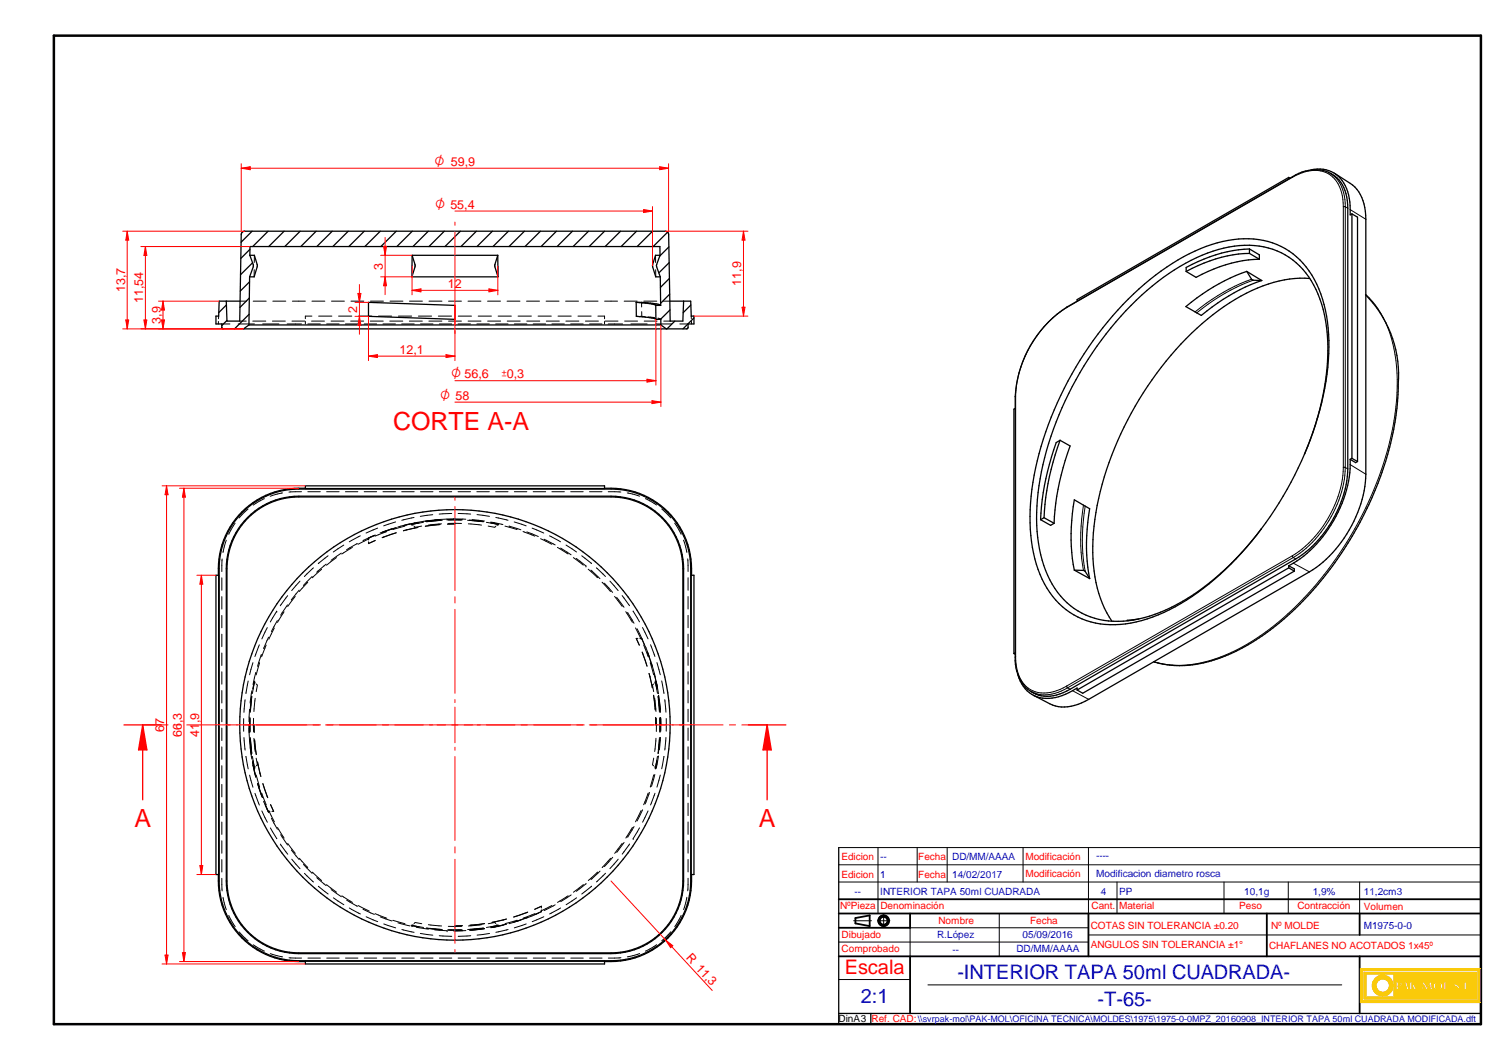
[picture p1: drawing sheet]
<svg xmlns="http://www.w3.org/2000/svg" width="420mm" height="297mm" viewBox="0 0 420 297" stroke-linecap="round" stroke-linejoin="round" font-family="sans-serif">
<path d="M15.1 10h400v277h-400z" fill="none" stroke="#000" stroke-width=".7"/>
<g fill="none" stroke="#000" stroke-width=".51">
<path d="M235.1 260h20M235.1 252h180M235.1 256h180M239.8 257.3v1.5M243.8 256.5v3M355.1 256v12M235.1 268h180M381.1 268v16"/>
<circle cx="247.7" cy="258" r="1.13"/>
<circle cx="247.7" cy="258" r="1.5"/>
</g>
<path d="M235.1 237.5v49.5h180v-49.5M235.1 284h180M244.1 284v3" fill="none" stroke="#000" stroke-width=".36"/>
<g fill="none" stroke="#000" stroke-width=".28">
<path d="M246.1 237.5v18.5M239.3 258h5M245.9 258h3.5M247.7 256.3v3.5M255.1 260v8M280.1 256v12M313.1 247.2v8.8M343.1 247.2v8.8M361.1 247.2v8.8M381.1 247.2v8.8M235.1 274.5h20M235.1 264h70"/>
<path d="M260.1 276h116"/>
</g>
<g fill="#faca0a">
<path d="M381.3 271.4v9.5h33.5v-9.5zM381.8 271.9h32.5v8.5h-32.5z" fill-rule="evenodd"/>
<path d="M382.3 272.5v7.4h31.5v-7.4zM409.2 277.1a.3 .3 0 0 1 .6 0 .3 .3 0 0 1-.6 0zM410.4 275.1h.6v2h.9v.2h-1.5zM412.2 277.1a.3 .3 0 0 1 .6 0 .3 .3 0 0 1-.6 0zM382.9 273h7.9v6.4h-7.9zM391.3 275.1h1.2a.66 .66 0 0 1 .6 .8 .66 .66 0 0 1-.9 .5h-.3v.9h-.6zM393.7 275.1h.6l.6 2.2h-.6l-.1-.4h-.7l-.2 .4h-.2zM395.1 275.1h.7v1l.7-1h.3l-.5 .7 .8 1.5h-.7l-.5-.9-.1 .9h-.7zM397.2 276h.9v.3h-.9zM398.9 275.1h.3l.8 1.5 .8-1.5h.4l.3 2.2h-.7l-.1-1.3-.7 1.4h-.3l-.7-1.4-.1 1.3h-.4zM401.7 276.3a1.3 1.3 0 0 1 2.6 0 1.3 1.3 0 0 1-2.6 0zM404.7 275.1h.6v2h.9v.2h-1.5zM407.6 275.4a.78 .78 0 0 1 .8-.3 .78 .78 0 0 1 .6 .7h-.3a.4 .4 0 0 0-.3-.5 .4 .4 0 0 0-.5 .4l.4 .2a.8 .8 0 0 1 .8 .8 .8 .8 0 0 1-.9 .8 .8 .8 0 0 1-.7-.9h.3a.42 .42 0 0 0 .2 .6 .42 .42 0 0 0 .5-.4l-.2-.2a.8 .8 0 0 1-.7-1.2z" fill-rule="evenodd"/>
</g>
<g fill="none" stroke="#faca0a" stroke-width=".36">
<path d="M391.3 275.1h1.2a.66 .66 0 0 1 .6 .8 .66 .66 0 0 1-.9 .5h-.3v.9h-.6zM393.7 275.1h.6l.6 2.2h-.6l-.1-.4h-.7l-.2 .4h-.2zM395.1 275.1h.7v1l.7-1h.3l-.5 .7 .8 1.5h-.7l-.5-.9-.1 .9h-.7zM398.9 275.1h.3l.8 1.5 .8-1.5h.4l.3 2.2h-.7l-.1-1.3-.7 1.4h-.3l-.7-1.4-.1 1.3h-.4zM408.2 275.1l-.5 .2-.2 .5M408.2 275.1h.1M408.3 275.1l.6 .3 .1 .4h-.3a.4 .4 0 0 0-.3-.5 .4 .4 0 0 0-.5 .4l.4 .2a.78 .78 0 0 1 .7 .5 .78 .78 0 0 1-.1 .8"/>
<circle cx="403.1" cy="276.2" r="1.3"/>
</g>
<circle cx="408.9" cy="277.2" r=".18" fill="#faca0a"/>
<path d="M407.7 276.8l.1-.2h-.3a.83 .83 0 0 0 .5 .8 .83 .83 0 0 0 .9-.2M407.7 276.8h.1M407.7 276.8l.2 .3 .3 .1" fill="none" stroke="#faca0a" stroke-width=".36"/>
<circle cx="408.2" cy="277.2" r=".18" fill="#faca0a"/>
<path d="M408.6 276.9l-.4 .3" fill="none" stroke="#faca0a" stroke-width=".36"/>
<circle cx="408.6" cy="276.9" r=".18" fill="#faca0a"/>
<path d="M407.5 275.8l.2 .4 .9 .7" fill="none" stroke="#faca0a" stroke-width=".36"/>
<path d="M385.4 274.2a2.91 2.91 0 0 1 3.2-.7 2.91 2.91 0 0 1 1.9 2.6h-1a1.89 1.89 0 0 0-2.9-1.5 1.89 1.89 0 0 0 0 3.2 1.89 1.89 0 0 0 2.9-1.5h1a2.91 2.91 0 0 1-4 2.6 2.91 2.91 0 0 1-1.1-4.7z" fill-rule="evenodd" fill="#faca0a"/>
<path d="M385.7 274a2.91 2.91 0 0 1 3-.5 2.91 2.91 0 0 1 1.8 2.6h-1a1.89 1.89 0 0 0-2.9-1.5 1.89 1.89 0 0 0 0 3.2 1.89 1.89 0 0 0 2.9-1.5h1a2.91 2.91 0 0 1-4.2 2.5 2.91 2.91 0 0 1-.6-4.8z" fill="none" stroke="#faca0a" stroke-width=".36"/>
<path d="M391.9 275.4a.45 .45 0 0 1 .5 .4 .45 .45 0 0 1-.5 .4z" fill-rule="evenodd" fill="#faca0a"/>
<path d="M391.9 275.4a.45 .45 0 0 1 .5 .4 .45 .45 0 0 1-.5 .4z" fill="none" stroke="#faca0a" stroke-width=".36"/>
<path d="M393.8 275.7l.3 .9h-.6z" fill="#faca0a"/>
<path d="M393.8 275.7l.3 .9h-.6z" fill="none" stroke="#faca0a" stroke-width=".36"/>
<path d="M402.7 275.5a.91 .91 0 0 1 1.1 .6 .91 .91 0 0 1-.6 1.1 .96 .96 0 0 1-.9-.7 .96 .96 0 0 1 .4-1z" fill-rule="evenodd" fill="#faca0a"/>
<g fill="none" stroke="#faca0a" stroke-width=".36">
<path d="M381.3 271.4h33.5v9.5h-33.5zM381.8 271.9h32.5v8.5h-32.5zM382.3 272.5h31.5v7.4h-31.5zM382.9 273h7.9v6.4h-7.9zM397.2 276h.9v.3h-.9zM402.7 275.5a.85 .85 0 0 1 1 .8 .85 .85 0 0 1-1 .8l-.3-.6zM404.7 275.1h.6v2h.9v.2h-1.5zM410.4 275.1h.6v2h.9v.2h-1.5z"/>
<circle cx="409.5" cy="277.1" r=".3"/>
<circle cx="412.5" cy="277.1" r=".3"/>
</g>
<g fill="none" stroke="#000" stroke-width=".28">
<path d="M74.1 139.7l-3.1 1.8M79.2 138.1l-3.5 1M84.5 137.8l-3.5 .1M86.3 137.8h3.5M91.6 137.8h3.4M96.8 137.8h3.5M102.1 137.8h3.5M107.3 137.8h3.5M112.6 137.8h3.5M117.9 137.8h3.5M123.1 137.8h3.5M128.4 137.8h3.5"/>
<path d="M133.7 137.8h3.4M138.9 137.8h3.5M144.2 137.8h3.5M149.4 137.8h3.5M154.7 137.8h3.5M160 137.8h3.5M165.2 137.8h3.5M170.5 137.8l3.5 .1M175.8 138.1l3.5 .9M181 139.7l3 1.8M62.3 156.6l-.1 3.6M63.4 151.4l-.9 3.4"/>
<path d="M65.9 146.6l-1.8 3.1M69.5 142.6l-2.5 2.6M87.9 159.1l-2.6 2.5M90.1 159.5l-2.6 2.4M91.4 158.1l-2.6 2.3M92 155.7l-2.8 2.2M94.3 156.3l-2.8 2.1M95.7 155l-2.9 2M96.4 152.7l-3 2M98.8 153.4l-3 1.9M100.2 152.3l-3.1 1.8M101 150.2l-3.1 1.6"/>
<path d="M103.3 150.8l1.9-.9-1.9 .9v.5M103.5 151l-3.2 1.5M104.9 150l-3.2 1.5M105.2 151.5l-1.9 .8v-.5M105.2 151.4l-1.9 .9M105.8 148l-3.2 1.4M107.5 149.1l-.3 .1M108.4 149l-3.3 1.2M109.6 149.8l-2.5 .9M109.6 149.7l-2.5 .9M109.8 148.2l-3.3 1.2M110.9 146.3l-3.4 1.1"/>
<path d="M111.1 149.3l-1.5 .5M111.1 147.8l-3.6 1.2M111.1 149.3l-1.5 .4M111.1 147.9l-3.6 1.2M113.5 147.4l-3.4 1M114 148.5l-.9 .3M114 148.5l-.9 .2M114.9 146.8l-3.4 .9M115.5 146.9h.1M116 145l-3.4 .8M116.1 147.5l.2 .2M117.1 147.8l-.9 .2"/>
<path d="M117.1 146.4l-4 .9 4-.9M117.1 147.8l-3.1 .7M117.4 146.5l-1.9 .4M117.5 146.5l-2 .4 .3 .3M118.2 147.4l-1.8 .4M118.7 146.4l-3.5 .6M121.3 144.2l-3.5 .5M123 147l-3.8 .5M123 147l-3.8 .4M123.1 145.6l-1.3 .1M123.3 147h-.3M123.3 145.6l-4.1 .5"/>
<path d="M123.5 145.7l-4 .5M123.5 145.8l-4 .4M123.8 146.8l-3.8 .4M124 145.8l-3.6 .3M125.3 145.5h.1M125.3 145.5l-4.6 .3-4.1 .7M125.5 145.6h4M125.5 145.7h4M125.7 146.7h3.7M125.7 145.7h3.6M126.6 143.9l-3.5 .2M127.1 145.4h.4"/>
<path d="M127.5 145.4l3.1 .1M127.5 146.4v.5h-2.1M127.5 146.8h-2.1M127.5 145.4v.5M127.5 145.5h-2.1M127.5 145.4l-2.1 .1M128.4 143.9l3.5 .2M131.1 145.8l3.4 .3M131.3 146.8l3.7 .4M131.6 145.8l3.9 .4M131.6 145.7l4 .5M132.3 145.6l3.5 .4"/>
<path d="M133.7 144.2l3.5 .5M136.3 146.4l3.5 .6M136.8 147.4l1.9 .4M137.5 146.3l3.5 .7M137.6 146.5l1.9 .4M137.6 146.5l2 .4M139 145l3.4 .8M139 147.4l-.3 .3M139.5 146.9h.1M139.5 146.9l-.2 .3M139.6 146.9h.1M141.5 147.4l3.4 1"/>
<path d="M142.7 147.4l3.3 1.1M144.1 146.3l3.4 1.1M146.6 148.9l3.3 1.3M147.7 149.1l3.2 1.2M149.2 148l3.2 1.4M151.5 151l3.2 1.5M152.5 151.1l3.1 1.6M154 150.2l3.1 1.6M156.2 153.4l3 1.8M157.1 153.6l3 1.9M158.7 152.7l2.9 2M160.7 156.3l2.8 2.1"/>
<path d="M161.5 156.5l2.7 2.1M163.1 155.7l2.7 2.2M164.2 158.6h.1M164.9 159.5l2.6 2.4M165.6 159.8l2.6 2.4M167.2 159.1l2.5 2.4M185.5 142.6l2.5 2.5M189.1 146.6l1.8 3.1M191.6 151.4l.9 3.4M192.8 156.6l.1 3.5M62.2 161.9v3.5M62.2 167.2v3.5"/>
<path d="M62.2 172.5v3.4M62.2 177.7v3.5M74.9 175.9l-1.5 3.1M75.3 178.6l-1.4 3.2M76.9 176l-1.6 3.1M77.6 171.3h.1M77.6 171.3l-1.8 3M77.7 173.9l-1.6 3.1M79.6 171.4l-1.8 3M80.6 169.5l-1.9 2.9M80.6 166.9l-2 2.9M82.8 167.1l-2.2 2.8"/>
<path d="M83.9 165.4l-2.3 2.7M84.1 162.9l-2.3 2.6M86.3 163.2l-2.4 2.6M87.5 161.6l-2.5 2.5M168.8 163.2l2.3 2.6M169.4 163.4l2.3 2.6M171 162.8l2.3 2.7M172.3 167.1l2.1 2.8M172.8 167.4l2.1 2.8M174.4 166.9l2.1 2.8M175.4 171.4l1.9 3M175.9 171.7l1.8 2.9"/>
<path d="M177.5 171.2l1.7 3.1M178.1 176l1.6 3.1M178.3 178.9h.5M178.3 178.9l.9 1.9M178.4 178.9l.8 1.9M178.6 176.2l1.5 3.1M179.3 178.9h.6l.8 1.9M179.8 178.9l.9 1.9M180.1 175.9l1.5 3.1M192.9 161.9v3.5M192.9 167.2v3.5M192.9 172.4v3.5"/>
<path d="M192.9 177.7v3.5M62.2 183v3.5M62.2 188.3v3.4M62.2 193.5v3.5M62.2 198.8v3.5M68.7 196.1l-.3 3.5M69.6 190.8l-.7 3.5M69.9 198.8l-.1 3.5M70.5 196.1l-.3 3.5M70.5 195.1l-.3 4 .4-4M70.6 193.6l-.5 3.4M70.9 185.7l-.9 3.4"/>
<path d="M71.2 191.1l-.3 2M71.3 191.1h.1M71.3 191.1l-.4 2M71.3 191.1l.3 .3M71.4 190.9l-.7 3.4M71.5 195.7l-.3 3.7M71.7 188.4l-.8 3.4M71.8 191.7l.3 .2M72.1 192l-.3 1.8M72.7 180.7l-1.3 3.3M72.8 185.7l-1 3.4M73.3 183.4l-1.1 3.3"/>
<path d="M74.6 180.8l-1.3 3.2M180 182.7l1.3 4M180 182.8l1.4 3.9M180.4 180.7l1.3 3.3M180.8 181l1.2 3.2M181.5 182.8l1.3 3.9M181.5 182.8l2 6.4M181.9 188.7l.8 3.1M182 188.7l.7 3.1M182.3 185.7l.9 3.4M182.3 180.7l1.3 3.3M182.7 191.8l.1 .9"/>
<path d="M182.7 191.8l.2 1M182.9 192l.3 1.8M183.2 194.8l.5 4.2-.5-4.2M183.2 191.7l-.3 .2M183.3 188.7l.3 .9M183.4 188.7l.2 .9M183.5 191.4l.2-.3 .4 2M183.5 195.7l.4 3.7M183.6 189.6l.7 3.2M183.6 190.8l.7 3.5M183.8 191.1h.1M183.8 191.1l.4 1.9"/>
<path d="M183.9 191l.7 3.4M184.1 185.7l1 3.4M184.4 195.1l.4 4M184.5 195.1l.4 4M184.5 196.1l.3 3.5M184.6 194.9l.2 1.4M184.8 196.3l.2 2.7M184.8 196.2l.3 3.4M184.8 196.3l.3 2.6M185.5 190.8l.6 3.5M186.3 196.1l.4 3.5M192.9 183v3.5"/>
<path d="M192.9 188.2v3.5M192.9 193.5v3.5M192.9 198.8v3.4M62.2 204v3.5M62.2 209.3v3.5M62.2 214.6v3.4M62.2 219.8v3.5M68.3 201.4v3.5M68.4 206.7l.3 3.5M68.9 212l.7 3.5M69.8 204l.1 3.5M69.9 203.1v2.1"/>
<path d="M70 207.3v.4M70 217.2l.9 3.4M70 207.7l.4 3.7M70 201.1v4.1M70 207.7l.5 3.7M70.1 201.1v4M70.1 201.4v3.5M70.1 209.3l.5 3.4M70.1 207.2l.4 4M70.2 206.7l.3 3.5M70.2 207.2l.4 3.9M70.3 203.1h-.5v2.1"/>
<path d="M70.7 212l.7 3.4M70.8 203.1h.4l.1 2.1M70.8 213.5l.6 3.1M70.8 213.5l.9 4.1M70.9 213.2l.3 2M70.9 214.5l.8 3.4M70.9 213.1l.4 2M71.1 201.3v3.7M71.2 203.1v2.1M71.2 206.9l.3 3.7M71.2 215.2h.1M71.3 215.2h.1"/>
<path d="M71.3 207.3l.3 2.7M71.4 207.3v.4M71.6 214.9l-.3 .2M71.6 210l.2 1.4M71.6 210l.3 1.5M71.8 217.2l1 3.4M71.8 212.5l.3 1.8M72.1 214.3l-.3 .3M72.2 219.6l1.3 3.9-1.2-3.9M72.4 214.4l-.2-.9 .7 3.2M72.8 216.7l.3 .9M72.9 216.7l.2 .9"/>
<path d="M73.6 219.6l.5 1.4M73.7 219.6l.5 1.4M182.9 214.3l.3 .3M183.2 217.1l-.9 3.4M183.2 212.4l-.3 1.9M183.5 214.9l.2 .2M183.5 217l-.9 3.4M183.7 215.1h.1M183.8 201v2.1h.5M183.8 215.2h.1M183.8 201.1v2M183.9 206.9l-.4 3.7"/>
<path d="M184 201.3v3.7M184.1 213.2l-.4 1.9M184.2 213.2l-.4 2M184.3 211.9l-.7 3.5M184.6 211.9l-.7 3.4M184.8 206.7l-.3 3.5M184.8 207.2l-.4 4M184.9 201.4v3.5M184.9 207.2l-.4 4M184.9 201.1v4M185 201.1v4M185.1 217.2l-1 3.4"/>
<path d="M185.1 206.6l-.3 3.5M185.2 201.1v2h-.5M185.2 201.4v3.5M186.1 212l-.6 3.4M186.7 206.7l-.4 3.5M186.7 201.4v3.5M192.9 204v3.5M192.9 209.3v3.5M192.9 214.5v3.5M192.9 219.8v3.5M62.2 225.1v3.5M62.2 230.4v3.4"/>
<path d="M62.2 235.6v3.5M71.5 222.3l1.2 3.3M72.5 220.6l.8 2.3M73.4 222.2l1.2 3.3M73.4 227.2l1.5 3.2M73.9 224.5l1.4 3.2M74.1 221l.8 2.2M74.9 223.2l.1 .3M74.9 223.2l.2 .3M75.2 227.4l-.9-1.9 .9 1.9h.5M75.3 227.2l1.6 3.1M75.8 232l1.8 3"/>
<path d="M75.8 225.5l.9 1.9M75.9 225.5l.8 1.9h-.5M76.1 229.3l1.7 3.1M77.6 235h.1M77.8 231.9l1.8 3M78.6 236.5l2.1 2.9M78.7 233.9l1.9 2.9M80.6 236.3l2.2 2.8M81.7 238.2l2.2 2.7M174.4 236.3l-2.1 2.8M174.9 236.1l-2 2.8M176.5 236.5l-2.1 2.9"/>
<path d="M177.3 231.9l-1.9 2.9M177.5 235h.1M177.7 231.6l-1.8 3M179.2 232l-1.7 3M179.7 227.1l-1.6 3.2M180.1 226.9l-1.5 3.2M181.6 227.2l-1.5 3.2M181.7 222.2l-1.3 3.3M182 222.1l-1.2 3.2M183.6 222.3l-1.3 3.3M192.9 225.1v3.5M192.9 230.3v3.5"/>
<path d="M192.9 235.6v3.5M235.1 237.5h180M257.1 237.5v9.7M265.5 237.5v9.7M286.8 237.5v9.7M305.1 237.5v18.5M62.2 246.1l.1 3.6M62.2 240.9v3.5M62.5 251.5l.9 3.4M64.1 256.6l1.8 3.1M81.8 240.8l2.3 2.6M83.9 240.5l2.4 2.6"/>
<path d="M85.1 242.2l2.4 2.5M85.3 244.7l2.6 2.5M87.5 244.4l2.6 2.4M88.8 245.9l2.6 2.3M89.2 248.3l2.8 2.2M91.5 247.9l2.8 2.1M92.8 249.3l2.9 2M93.4 251.6l3 1.9M95.8 251l3 1.9M97.2 252.2l3 1.8M97.9 254.4l3.1 1.7M100.4 253.7l3.1 1.6"/>
<path d="M101.8 254.8l3.1 1.4M102.6 256.9l3.3 1.4M105.1 256l3.3 1.3M106.6 256.9l3.2 1.2M107.6 258.9l3.3 1.1M110.1 257.9l3.4 .9M111.5 258.6l3.4 .9M115.2 259.2l3.5 .7M115.5 259.4l1.9 .4M115.5 259.4h.1M115.5 259.4l2 .3M115.8 259.1l-.3 .3"/>
<path d="M116.3 258.6l-.3 .2M116.4 258.5l1.8 .3M116.7 259.8l3.4 .6M120.1 259.1l3.7 .4M125.7 259.6h3.7M127.5 259.4v.5M129.6 259.4l-2.1 .1M135 259.1l-3.7 .4M135.8 258.8l-4.1 .5M135.8 258.8l-4.1 .4M138.7 258.5l-1.8 .3M138.7 258.6l.3 .2"/>
<path d="M138.8 258.3l-.9 .1M138.8 258.3l-.9 .2M139.2 259.1l.3 .3-2 .3M139.5 259.4h.1M139.6 259.4h.1M139.6 259.4l-2 .4M139.8 259.2l-3.5 .7M141 259.3l-3.4 .7M141 259.2l-3.1 .6M141 259.2l-3.1 .7M141 257.8l-2.2 .5M141.9 257.6l-.9 .2"/>
<path d="M141.9 259l-.9 .2M142 257.5l-1 .3M142 259l-1 .2M144.9 257.9l-3.3 .9M146 257.8l-3.3 1M147.5 258.9l-3.3 1.1M147.9 257.1l-4 1.3M147.9 255.7l-3.9 1.3M147.9 257.1l-3.9 1.3M147.9 255.6l-3.9 1.3M149.9 256l-3.3 1.3M150.9 255.9l-3.2 1.3"/>
<path d="M151.8 253.9l-1.9 .9M151.8 254l-2 .8M151.8 253.9v.5M151.8 255v.5l-2 .8M151.8 255.4l-2 .9M152.4 256.9l-3.2 1.4M154.7 253.7l-3.2 1.6M155.6 253.6l-3.1 1.6M157.1 254.4l-3.1 1.7M159.2 251l-2.9 1.9M160.1 250.8l-2.9 1.9M161.6 251.6l-2.9 1.9"/>
<path d="M163.5 247.9l-2.8 2.1M164.2 247.7l-2.7 2.1M164.3 247.6l-.1 .1M165.8 248.3l-2.7 2.2M167.5 244.4l-2.6 2.3M168.2 244.1l-2.6 2.4M169.7 244.7l-2.5 2.4M171.1 240.5l-2.3 2.6M171.7 240.2l-2.3 2.6M173.3 240.8l-2.3 2.6M190.9 256.6l-1.8 3.1M192.5 251.4l-.9 3.5"/>
<path d="M192.9 246.1l-.1 3.5M192.9 240.9v3.4M235.1 247.2h180M235.1 242.3h180M255.1 260h50M67 261.1l2.5 2.6M71 264.8l3.1 1.7M75.8 267.2l3.4 .9M81 268.4l3.5 .1M86.3 268.5h3.5M91.6 268.5h3.5M96.8 268.5h3.5"/>
<path d="M102.1 268.5h3.5M107.4 268.5h3.5M112.6 268.5h3.5M112.6 260.5l3.5 .8M117.8 261.6l3.5 .5M117.9 268.5h3.5M119.5 260.1l4 .4M120.5 260.1l3.5 .4M121.8 260.6l3.5 .2M123.1 262.2l3.5 .2M123.2 268.5h3.4M125.3 260.8h.1"/>
<path d="M125.5 260.6h4M125.5 260.6h4.1M125.8 260.6h3.5M127.5 260.3v.5M128.4 268.5h3.5M129.6 260.8h-2.1M130.6 260.8l-3.5 .1M131.9 262.2l-3.5 .2M132.3 260.7l3.5-.4-4.1 .4M133.7 268.5h3.5M134.6 260.1l-3.5 .4M135.5 260.1l-4 .4"/>
<path d="M135.6 260.1l-4 .4M135.8 260.2l-4.1 .4M137.2 261.6l-3.5 .4M138.9 268.5h3.5M142.4 260.5l-3.4 .8M144.2 268.5h3.5M149.5 268.5h3.5M154.7 268.5h3.5M160 268.5h3.5M165.3 268.5h3.5M174 268.4l-3.5 .1M179.3 267.2l-3.5 .9"/>
<path d="M184.1 264.7l-3.1 1.8M188 261.1l-2.5 2.5M305.1 262h110"/>
</g>
<path d="M239.8 258.8l4 .7M243.8 256.5l-4 .8M255.1 256v4M305.1 256v12M381.1 256v6M255.1 268v16" fill="none" stroke="#000" stroke-width=".51"/>
<g fill="none" stroke="#000" stroke-width=".36">
<path d="M85.6 136.1h83.8v.8h-83.8zM85.6 136.8a22.8 22.8 0 0 0-24.4 24.4M169.4 136.8a22.8 22.8 0 0 1 24.4 24.4M68 143.6a22.3 22.3 0 0 1 15.8-6.5h87.5a22.3 22.3 0 0 1 22.3 22.3v87.5a22.3 22.3 0 0 1-22.3 22.3h-87.5a22.3 22.3 0 0 1-22.4-22.3v-87.5a22.2 22.2 0 0 1 6.6-15.8zM69.4 145a20.2 20.2 0 0 1 14.4-6h87.5a20.4 20.4 0 0 1 20.3 20.4v87.5a20.4 20.4 0 0 1-20.3 20.3h-87.5a20.4 20.4 0 0 1-20.4-20.3v-87.5a20.2 20.2 0 0 1 6-14.4zM69.5 145.1a20.1 20.1 0 0 1 14.3-5.8h87.5a20.1 20.1 0 0 1 20.1 20.1v87.5a20.1 20.1 0 0 1-20.1 20.1h-87.5a20.1 20.1 0 0 1-20.2-20.1v-87.5a20.3 20.3 0 0 1 5.9-14.3zM60.5 161.2h.8v83.9h-.8zM193.7 161.2h.8v83.9h-.8zM61.2 245.1a22.8 22.8 0 0 0 24.4 24.4M193.8 245.1a22.8 22.8 0 0 1-24.4 24.4M85.6 269.4h83.8v.7h-83.8z"/>
<circle cx="127.5" cy="203.1" r="60.3"/>
</g>
<g fill="none" stroke="#f00" stroke-width=".28">
<path d="M40 203.1h7.1M48.9 203.1h1.7M52.4 203.1h14.1M68.3 203.1h1.7M71.8 203.1h14.2M87.7 203.1h1.8M91.2 203.1h14.2M107.2 203.1h1.7M110.7 203.1h14.2M126.7 203.1h1.7M130.1 203.1h14.2M146.1 203.1h1.7"/>
<path d="M149.6 203.1h14.2M165.5 203.1h1.8M169 203.1h14.2M185 203.1h1.7M188.5 203.1h14.2M204.4 203.1h1.8M207.9 203.1h7.1"/>
</g>
<path d="M45.2 203.1h-5.2v21M209.8 203.1h5.2" fill="none" stroke="#f00" stroke-width=".36"/>
<path d="M40 203.1l1.2 7h-2.4z" fill="#f00"/>
<path d="M40 203.1l1.2 7h-2.4zM215 203.1v21" fill="none" stroke="#f00" stroke-width=".36"/>
<path d="M215 203.1l1.2 7h-2.3z" fill="#f00"/>
<path d="M34.7 203.1h5.3M215 203.1l1.2 7h-2.3zM215 203.1h5.3" fill="none" stroke="#f00" stroke-width=".36"/>
<g fill="none" stroke="#000" stroke-width=".36">
<path d="M69.9 79l-2.6 2.6M70 77.6l-.2 13.5M70 71.5h1.3a5.6 5.6 0 0 1-.1 6.1h-1.2M70 71.5l1 2.9-1 3.2M70 71.5l.1-2.4h114.9v2.4M70.1 69.9l-2.6 2.5M70.7 64.8l-3.1 3.1M70.8 73.6l-3.4 3.4M75.2 64.8l-4.4 4.3M79.6 64.8l-4.3 4.3M84.1 64.8l-4.3 4.3M88.6 64.8l-4.3 4.3"/>
<path d="M93.1 64.8l-4.3 4.3M97.6 64.8l-4.3 4.3M102.1 64.8l-4.3 4.3M106.6 64.8l-4.3 4.3M111.1 64.8l-4.3 4.3M115.5 77.6h24.1M115.5 71.5h24M115.5 71.5v6.1M115.5 71.5a5.6 5.6 0 0 1 0 6.1M115.6 64.8l-4.4 4.3M120 64.8l-4.3 4.3M124.5 64.8l-4.3 4.3"/>
<path d="M129 64.8l-4.3 4.3M133.5 64.8l-4.3 4.3M138 64.8l-4.3 4.3M139.5 71.5l.1 6.1M139.5 71.5a5.6 5.6 0 0 0 .1 6.1M142.5 64.8l-4.3 4.3M147 64.8l-4.3 4.3M151.5 64.8l-4.3 4.3M156 64.8l-4.3 4.3M160.5 64.8l-4.3 4.3M165 64.8l-4.4 4.3M169.4 64.8l-4.3 4.3"/>
<path d="M173.9 64.8l-4.3 4.3M178.4 64.8l-4.3 4.3M182.9 64.8l-4.3 4.3M185 71.5l-1 2.9 1.1 3.2M185 71.5h-1.3a5.6 5.6 0 0 0 .1 6.1h1.3M185.1 77.6l.1 8M187.1 65.1l-4 4M187.5 69.2l-2.6 2.6M187.6 73.6l-2.9 2.9M187.6 78l-2.5 2.5M63.4 84.4l.2 5.6h3.6l.4-24.3 .4-.7 .6-.2h118.1l.5 .4 .2 .5 .4 24.3h3.6l.2-5.6M63.5 85.4l-2.2 2.2"/>
<path d="M63.6 89.8l-1.4 1.4M67.3 84.4h-5.9l-.1 4.2h-.8v2.2h1.7v1l.4 .4h129.9l.4-.4v-1h1.6v-2.2h-.8l-.1-4.2h-5.8M69.8 91.1h115.4M69.8 91.1l-1.5 1.1M69.8 88.1l-4.1 4.1M69.9 83.5l-2.6 2.6M103.3 84.7l24.2 .9v3.9l-24.2-.9zM178.3 84.7l.1 3.9 2.5 .3a5.4 5.4 0 0 1 2.9 .6M178.3 84.7l4 .2 2.2 .4 .7 .3M178.3 84.7l3.8 .4 1.7 .5M183.8 85.6h1.4M183.8 85.6v3.9"/>
<path d="M183.8 89.5h1.4v1.6M185.2 91.1l1.6 1.1M187.7 82.4l-2.5 2.6M187.8 86.8l-2.6 2.6M189.2 90l-2.2 2.2M193.6 85.5l-2.1 2.1M194.5 89.1l-3.1 3.1"/>
</g>
<g fill="none" stroke="#000" stroke-width=".28">
<path d="M71.3 75.6l-.1 2M71.3 71.5v2M183.7 71.5l.1 2.1M183.8 75.6v2M61.2 90.1v.7M61.3 88.6l-.1 .7M62.2 90.8h2.2M66.8 90.8h4.5M67.2 90h1.8M67.3 84.4h1.8M70.9 90h3.6M71 84.4h3.6"/>
<path d="M73.6 90.8h4.6M76.4 90h3.6M76.5 84.4h3.6M80.5 90.8h4M81.8 90h3.7M81.9 84.4h3.7M85.6 90.1v.7M86.3 90.8h3.5M87.3 90h3.6M87.4 88.6h-1.8v.7M87.4 84.4h3.6M89.3 88.6h3.7"/>
<path d="M91.6 90.8h3.4M92.8 90h3.6M92.9 84.4h3.6M94.9 88.6h3.7M96.8 90.8h3.5M98.3 90h3.6M98.4 84.4h3.6M100.5 88.6h3.7M102.1 90.8h3.5M103.8 90h3.6M103.8 84.4h3.7M106.1 88.6h3.7"/>
<path d="M107.3 90.8h3.5M109.3 90h3.6M109.3 84.4h3.6M111.7 88.6h3.7M112.6 90.8h3.5M114.7 90h3.7M114.8 84.4h3.6M117.3 88.6h3.7M117.9 90.8h3.5M120.2 90h3.7M120.2 84.4h3.7M122.9 88.6h3.7"/>
<path d="M123.1 90.8h3.5M125.7 84.4h3.6M125.7 90h3.6M128.4 90.8h3.5M128.4 88.6h3.8M131.2 84.4h3.6M131.2 90h3.6M133.7 90.8h3.4M134 88.6h3.7M136.7 84.4h3.6M136.7 90h3.6M138.9 90.8h3.5"/>
<path d="M139.6 88.6h3.7M142.1 84.4h3.6M142.2 90h3.6M144.2 90.8h3.5M145.2 88.6h3.7M147.6 84.4h3.6M147.6 90h3.7M149.4 90.8h3.5M150.8 88.6h3.7M153.1 84.4h3.6M153.1 90h3.7M154.7 90.8h3.5"/>
<path d="M156.4 88.6h3.7M158.5 84.4h3.6M158.6 90h3.7M160 90.8h3.5M162 88.6h3.7M164 84.4h3.6M164.1 90h3.6M165.2 90.8h3.5M167.6 88.6h1.8v.7M169.4 90.1v.7M169.5 84.4h3.6M169.6 90h3.6"/>
<path d="M170.5 90.8h4M175 84.4h3.6M175.1 90h3.6M176.8 90.8h4.6M178.4 88.6h.5M179.4 88.6h.5M179.8 84.7v1.3M179.9 87.3v1.3M179.9 88.6l.9 .1M180.4 84.4h3.7M180.6 90h3.6M181.7 88.8l1.8 .2"/>
<path d="M183.7 90.8h4.5M184.4 89.2l.8 .3M185.9 84.4h1.9M186 90h1.8M190.6 90.8h2.3M193.7 88.6l.1 .7M193.8 90.1v.7"/>
</g>
<path d="M34.4 64.8h34.2M34.4 92.2h33.9M35.3 89.7h.8l-.4 2.5z" fill="none" stroke="#f00" stroke-width=".28"/>
<path d="M35.3 89.7h.8l-.4 2.5z" fill="#f00"/>
<path d="M35.7 64.8l.4 2.5h-.8z" fill="none" stroke="#f00" stroke-width=".28"/>
<path d="M35.7 64.8l.4 2.5h-.8z" fill="#f00"/>
<path d="M35.7 64.8v27.4M39.5 69.1h30.6M39.5 92.2h23.1M40.3 89.7h.9l-.4 2.5z" fill="none" stroke="#f00" stroke-width=".28"/>
<path d="M40.3 89.7h.9l-.4 2.5z" fill="#f00"/>
<path d="M40.8 69.1l.4 2.5h-.9z" fill="none" stroke="#f00" stroke-width=".28"/>
<path d="M40.8 69.1l.4 2.5h-.9z" fill="#f00"/>
<path d="M40.8 69.1v23.1M44.4 92.2h23.9M44.4 84.4h17M45.3 89.7h.8l-.4 2.5z" fill="none" stroke="#f00" stroke-width=".28"/>
<path d="M45.3 89.7h.8l-.4 2.5z" fill="#f00"/>
<path d="M45.7 84.4l.4 2.5h-.8z" fill="none" stroke="#f00" stroke-width=".28"/>
<path d="M45.7 84.4l.4 2.5h-.8z" fill="#f00"/>
<path d="M67.6 45.9v18.9M67.6 47.1l2.5-.4v.9zM187.4 45.9v18.9M45.7 84.4v7.8" fill="none" stroke="#f00" stroke-width=".28"/>
<path d="M67.6 47.1l2.5-.4v.9z" fill="#f00"/>
<path d="M184.9 46.7l2.5 .4-2.5 .5z" fill="none" stroke="#f00" stroke-width=".28"/>
<path d="M184.9 46.7l2.5 .4-2.5 .5z" fill="#f00"/>
<g fill="none" stroke="#f00" stroke-width=".28">
<path d="M67.6 47.1h119.8M127.5 62.3v.8M127.5 64.9v25.9M127.5 92.6v.9M183.8 89.5v18.4M181.3 106.3l2.5 .4-2.5 .4zM127.5 139.3v.9M127.5 141.9v23.6M127.5 167.2v1.8M127.5 170.8v23.5M127.5 196v.9M127.5 198.1v10"/>
<path d="M63.7 203.1h.9M66.3 203.1h23.5M91.6 203.1h1.8M95.1 203.1h23.5M120.4 203.1h.9M122.5 203.1h10M127.5 209.4v.8M127.5 212v23.5M133.8 203.1h.8M136.4 203.1h23.5M161.7 203.1h1.7M165.2 203.1h23.5"/>
<path d="M190.5 203.1h.8M127.5 237.3v1.7M127.5 240.8v23.5M127.5 266.1v.9"/>
</g>
<path d="M181.3 106.3l2.5 .4-2.5 .4z" fill="#f00"/>
<path d="M185.2 91.1v22.8M127.5 106.7h56.3M182.7 112.3l2.5 .4-2.5 .4z" fill="none" stroke="#f00" stroke-width=".28"/>
<path d="M182.7 112.3l2.5 .4-2.5 .4z" fill="#f00"/>
<path d="M180.4 58.7l2.5 .4-2.5 .5zM182.9 57.9v16.5M127.5 112.7h57.7" fill="none" stroke="#f00" stroke-width=".28"/>
<path d="M180.4 58.7l2.5 .4-2.5 .5z" fill="#f00"/>
<path d="M127.5 59.1h55.4M115.5 74.5v8.1M139.5 74.5v8.1M115.5 81.4l2.5-.5v.9z" fill="none" stroke="#f00" stroke-width=".28"/>
<path d="M115.5 81.4l2.5-.5v.9z" fill="#f00"/>
<path d="M137 80.9l2.5 .5-2.5 .4z" fill="none" stroke="#f00" stroke-width=".28"/>
<path d="M137 80.9l2.5 .5-2.5 .4z" fill="#f00"/>
<path d="M103.3 88.6v12.4M103.3 99.8l2.5-.4v.8zM115.5 81.4h24M127.5 85.6v15.4" fill="none" stroke="#f00" stroke-width=".28"/>
<path d="M103.3 99.8l2.5-.4v.8z" fill="#f00"/>
<path d="M125 99.4l2.5 .4-2.5 .4z" fill="none" stroke="#f00" stroke-width=".28"/>
<path d="M125 99.4l2.5 .4-2.5 .4z" fill="#f00"/>
<path d="M99.5 88.6h3.8M99.5 84.7h3.8M100.7 88.6l.5 2.5h-.9zM103.3 99.8h24.2" fill="none" stroke="#f00" stroke-width=".28"/>
<path d="M100.7 88.6l.5 2.5h-.9z" fill="#f00"/>
<path d="M100.3 82.2h.9l-.5 2.5z" fill="none" stroke="#f00" stroke-width=".28"/>
<path d="M100.3 82.2h.9l-.5 2.5z" fill="#f00"/>
<path d="M100.7 79.7v14M106.7 77.6h8.8M106.7 71.5h8.8M107.9 77.6l.4 2.5h-.8z" fill="none" stroke="#f00" stroke-width=".28"/>
<path d="M107.9 77.6l.4 2.5h-.8z" fill="#f00"/>
<path d="M107.5 69h.8l-.4 2.5z" fill="none" stroke="#f00" stroke-width=".28"/>
<path d="M107.5 69h.8l-.4 2.5z" fill="#f00"/>
<path d="M107.9 66.5v16.1M45.4 136.1h40.2M45.4 270.1h40.2M46.3 267.6h.8l-.4 2.5z" fill="none" stroke="#f00" stroke-width=".28"/>
<path d="M46.3 267.6h.8l-.4 2.5z" fill="#f00"/>
<path d="M46.7 136.1l.4 2.5h-.8z" fill="none" stroke="#f00" stroke-width=".28"/>
<path d="M46.7 136.1l.4 2.5h-.8z" fill="#f00"/>
<path d="M46.7 136.1v134M50.3 136.8h33.5M51.6 136.8l.4 2.5h-.9zM50.3 269.5h33.5" fill="none" stroke="#f00" stroke-width=".28"/>
<path d="M51.6 136.8l.4 2.5h-.9z" fill="#f00"/>
<path d="M51.1 267h.9l-.4 2.5z" fill="none" stroke="#f00" stroke-width=".28"/>
<path d="M51.1 267h.9l-.4 2.5z" fill="#f00"/>
<path d="M51.6 136.8v132.7M171.3 246.9l28.3 30.7M186.6 263.5l2 1.5-.6 .6z" fill="none" stroke="#f00" stroke-width=".28"/>
<path d="M186.6 263.5l2 1.5-.6 .6z" fill="#f00"/>
<path d="M55.2 161.2h5.3M55.2 245.1h5.3M56 242.6h.8l-.4 2.5z" fill="none" stroke="#f00" stroke-width=".28"/>
<path d="M56 242.6h.8l-.4 2.5z" fill="#f00"/>
<path d="M56.4 161.2l.4 2.5h-.8z" fill="none" stroke="#f00" stroke-width=".28"/>
<path d="M56.4 161.2l.4 2.5h-.8z" fill="#f00"/>
<path d="M186.4 64.8h23.2M194.5 88.6h15.1M208 86.1h.8l-.4 2.5zM56.4 161.2v83.9" fill="none" stroke="#f00" stroke-width=".28"/>
<g fill="none" stroke="#000" stroke-width=".36">
<path d="M361.2 49.7l.4 .2M361.2 49.7l-59.3 34.2v.5M361.2 49.7v.4M367.4 47.6a8.5 8.5 0 0 1 10.6 7l.4 3.1v2.5l.5-.3M370.8 47.8a11.9 11.9 0 0 0-8.5 1.7l-63.2 36.5a32.1 32.1 0 0 0-14.5 25.1v73.1a11.8 11.8 0 0 0 2.7 8.3M370.9 47.8a8.9 8.9 0 0 1 6.7 8.4l.2 75.2a32.3 32.3 0 0 1-14.6 25.2l-63.3 36.5a10.2 10.2 0 0 1-10.3 1.1l-.7-.4M373.1 48.7l1.2 1M374.1 48.6l4.4 2.8a11.4 11.4 0 0 1 4.3 10v71.5a34.9 34.9 0 0 1-15.8 27.4l-61.9 35.7a11.4 11.4 0 0 1-10.8 1.2l-4.7-2.4M378.9 59.9l1.6 1v68.4M378.9 59.9v68.5M349.5 76.1a53.8 53.8 0 0 0-17.1 9.8l4.3 2.5a54.7 54.7 0 0 1 17-9.8M349.5 76.1l4.2 2.5"/>
<path d="M349.5 76.1l1.4 2.3 2.8 .2M350.2 71a38 38 0 0 0-17.7 5.1M350.2 71l2.8 1.6M350.2 69.8a39.2 39.2 0 0 0-17.7 5.2v1.1M350.2 69.8l2.8 1.6v1.2M350.2 69.8v1.2M353 72.6a38.4 38.4 0 0 0-17.8 5.1l-2.7-1.6M367.1 78a35.6 35.6 0 0 0-20.9 5.9 86.1 86.1 0 0 0-31.1 35.8 77.9 77.9 0 0 0-8.7 36.9 33.6 33.6 0 0 0 5.3 17.5M382.7 82.6a32.5 32.5 0 0 1 9.2 26.1 88.8 88.8 0 0 1-15.9 46.3 81.3 81.3 0 0 1-28.6 27 34.4 34.4 0 0 1-20.3 4.3l-3.7-.9M284.6 114.4l-.4 .3v68.4M297.1 123.4l-1.1 .6a73.3 73.3 0 0 0-4.3 21.6M297.1 123.4l2.8 1.6a71.3 71.3 0 0 0-4.4 21.6"/>
<path d="M297.1 123.4a71.2 71.2 0 0 0-4.5 21.7M365.6 127.3a72.9 72.9 0 0 0 6.4-34.3 29.1 29.1 0 0 0-8.7-19.4 22 22 0 0 0-20.3-4.1 55.8 55.8 0 0 0-26 16.1 94.2 94.2 0 0 0-26 52.4 41.9 41.9 0 0 0 3.9 25.7 20.6 20.6 0 0 0 21.4 10.2 48.2 48.2 0 0 0 24.5-12l4.4-4.1 5.7-6.3M378.4 128.7l1.6 .9 .5-.3M378.4 128.7a34.8 34.8 0 0 1-17.2 29.9M378.9 128.4l1.6 .9M378.9 128.4l-.5 .3M291.7 145.6l2.8 1.6 1-.6M292.6 145.1l2.9 1.5M292.6 145.1l-.9 .5M301.1 159.8l4.3 2.3M301.1 159.8a52.7 52.7 0 0 1 0-19.7l4.3 2.5a54.3 54.3 0 0 0 0 19.5M301.1 159.8l2.9 .2 1.4 2.1"/>
<path d="M353.6 148.1a74.7 74.7 0 0 1-27.3 23.5 29.8 29.8 0 0 1-21.8 2.3 22.6 22.6 0 0 1-14-15.8 56 56 0 0 1 .2-29 96.9 96.9 0 0 1 33.2-52 46.4 46.4 0 0 1 23.3-10.1 21.3 21.3 0 0 1 22.5 14 49.9 49.9 0 0 1 1.6 27.8 97.3 97.3 0 0 1-19.2 41.3M361.2 158.6l1.6 .8v.6M361.2 158.6v.5M361.2 159.1l1.6 .9M361.2 159.1l-59.3 34.3M319.1 173.5l-3.2 .3v.2M362.8 160l-59.3 34.3-1.6-.9M284.2 183.1l.4 .2M284.6 182.9l-.4 .2M285.3 189.1a8.5 8.5 0 0 0 11.4 6.1l2-.7 3.2-1.7v.6M287.4 192.6l1.9 1.4 1.5 .5"/>
</g>
<g fill="none" stroke="#000" stroke-width=".28">
<path d="M362.2 49.7a9.8 9.8 0 0 1 10.8-.6 10.5 10.5 0 0 1 3.5 8.9M362.2 49.7l-63.2 36.5M362.3 49.5l-.1 .2M374.3 49.7a11.7 11.7 0 0 1 2.8 8.3M376.5 58h.6M376.5 58v73M377.1 58l.7 .3M377.1 58v73M378.4 58.7l4.4 2.7M350.8 78.3a53.3 53.3 0 0 0-15.8 9.1M351.3 78.5a53.3 53.3 0 0 0-15.9 9.2M299 86.2a31.5 31.5 0 0 0-14.3 24.8"/>
<path d="M299.1 86l-.1 .2M382.8 82.5a29.7 29.7 0 0 1 8.5 18.6 74.1 74.1 0 0 1-6.6 37 94.7 94.7 0 0 1-31.5 40.1 42.1 42.1 0 0 1-23.1 8.3l-4.1-.4-2.6-.7M284.7 111l-.1 .1M284.7 111v73M376.5 131h.6M376.5 131a31.6 31.6 0 0 1-14.3 24.7M377.1 131l.7 .4M377.1 131a32.3 32.3 0 0 1-14.6 25.2M378.4 130.2l4.4 2.7M303.7 141.6a53.6 53.6 0 0 0 0 18.3M304.2 141.8a52.3 52.3 0 0 0 0 18.3M362.2 155.7l.3 .5"/>
<path d="M362.2 155.7l-63.2 36.6M362.5 156.2l.7 .4M362.5 156.2l-63.3 36.5M362.5 157.8l4.5 2.5M284.7 184l-.1 .2M284.7 184a10.1 10.1 0 0 0 4.2 9.3 10.2 10.2 0 0 0 10.1-1M299 192.3l.2 .4M299.2 192.7l.7 .4M299.2 192.7a11.7 11.7 0 0 1-8.4 1.8M300.6 193.5l4.5 2.5"/>
</g>
<path d="M208 86.1h.8l-.4 2.5z" fill="#f00"/>
<path d="M208.4 64.8l.4 2.5h-.8z" fill="none" stroke="#f00" stroke-width=".28"/>
<path d="M208.4 64.8l.4 2.5h-.8z" fill="#f00"/>
<path d="M208.4 64.8v23.8" fill="none" stroke="#f00" stroke-width=".28"/>
<g font-size="7" fill="#f00">
<text x="110.2" y="120.4">CORTE A-A</text>
<text x="37.7" y="231.6">A</text>
<text x="212.7" y="231.6">A</text>
</g>
<text font-size="5.6" fill="#f00" x="236.8" y="273.1">Escala</text>
<g font-size="5.6" fill="#00f">
<text x="268.4" y="274.4">-INTERIOR TAPA 50ml CUADRADA-</text>
<text x="241.2" y="281.2">2:1</text>
<text x="307.6" y="281.9">-T-65-</text>
</g>
<g font-size="3.9" fill="#f00">
<text x="121.8" y="46.5">O 59,9</text>
<text x="122" y="58.5">O 55,4</text>
<text x="126.4" y="106">O 56,6</text>
<text x="140.5" y="106">u0,3</text>
<text x="123.4" y="112.1">O 58</text>
</g>
<g font-size="3.5" fill="#f00">
<text x="107.3" y="75.5" transform="rotate(-90 107.3 75.5)">3</text>
<text x="35" y="81.9" transform="rotate(-90 35 81.9)">13,7</text>
<text x="125.5" y="80.7">12</text>
<text x="207.8" y="80.1" transform="rotate(-90 207.8 80.1)">11,9</text>
<text x="40.1" y="85" transform="rotate(-90 40.1 85)">11,54</text>
<text x="100.1" y="87.7" transform="rotate(-90 100.1 87.7)">2</text>
<text x="45.1" y="90.7" transform="rotate(-90 45.1 90.7)">3,9</text>
<text x="112" y="99.2">12,1</text>
<text x="46" y="205.1" transform="rotate(-90 46 205.1)">67</text>
<text x="50.9" y="206.6" transform="rotate(-90 50.9 206.6)">66,3</text>
<text x="55.8" y="206.6" transform="rotate(-90 55.8 206.6)">41,9</text>
<text x="192.1" y="268.5" transform="rotate(47 192.1 268.5)">R 11,3</text>
</g>
<g font-size="2.8" fill="#f00">
<text x="235.8" y="245.9">Edicion</text>
<text x="235.8" y="241.1">Edicion</text>
<text x="257.4" y="245.9">Fecha</text>
<text x="257.4" y="241.1">Fecha</text>
<text x="287.4" y="245.8">Modificación</text>
<text x="287.4" y="240.9">Modificación</text>
<text x="235.5" y="254.7">NºPieza</text>
<text x="246.8" y="254.7">Denominación</text>
<text x="306" y="254.7">Cant.</text>
<text x="313.7" y="254.7">Material</text>
<text x="347.3" y="254.7">Peso</text>
<text x="363.6" y="254.7">Contracción</text>
<text x="382.3" y="254.9">Volumen</text>
<text x="235.9" y="262.9">Dibujado</text>
<text x="263" y="259">Nombre</text>
<text x="288.7" y="258.8">Fecha</text>
<text x="305.7" y="260.2">COTAS SIN TOLERANCIA ±0.20</text>
<text x="356.3" y="260.3">Nº MOLDE</text>
<text x="235.9" y="266.9">Comprobado</text>
<text x="305.7" y="265.8">ANGULOS SIN TOLERANCIA ±1°</text>
<text x="355.7" y="266">CHAFLANES NO ACOTADOS 1x45º</text>
<text x="244.3" y="286.4">Ref. CAD:\\svrpak-mol\PAK-MOL\OFICINA TECNICA\MOLDES\1975\1975-0-0MPZ_20160908_INTERIOR TAPA 50ml CUADRADA MODIFICADA.dft</text>
</g>
<g font-size="2.8" fill="#00f">
<text x="246.7" y="245.9">1</text>
<text x="246.7" y="241.1">--</text>
<text x="266.9" y="245.9">14/02/2017</text>
<text x="266.9" y="241.1">DD/MM/AAAA</text>
<text x="307.3" y="245.7">Modificacion diametro rosca</text>
<text x="307.3" y="240.8">----</text>
<text x="239.5" y="250.7">--</text>
<text x="246.7" y="250.7">INTERIOR TAPA 50ml CUADRADA</text>
<text x="308.5" y="250.7">4</text>
<text x="313.7" y="250.7">PP</text>
<text x="348.8" y="250.7">10,1g</text>
<text x="367.9" y="250.7">1,9%</text>
<text x="382.3" y="250.8">11,2cm3</text>
<text x="262.7" y="263">R.López</text>
<text x="286.6" y="262.9">05/09/2016</text>
<text x="382.3" y="260.2">M1975-0-0</text>
<text x="267" y="267">--</text>
<text x="284.9" y="266.9">DD/MM/AAAA</text>
</g>
<text font-size="2.8" x="235" y="286.4">DinA3</text>
</svg>
